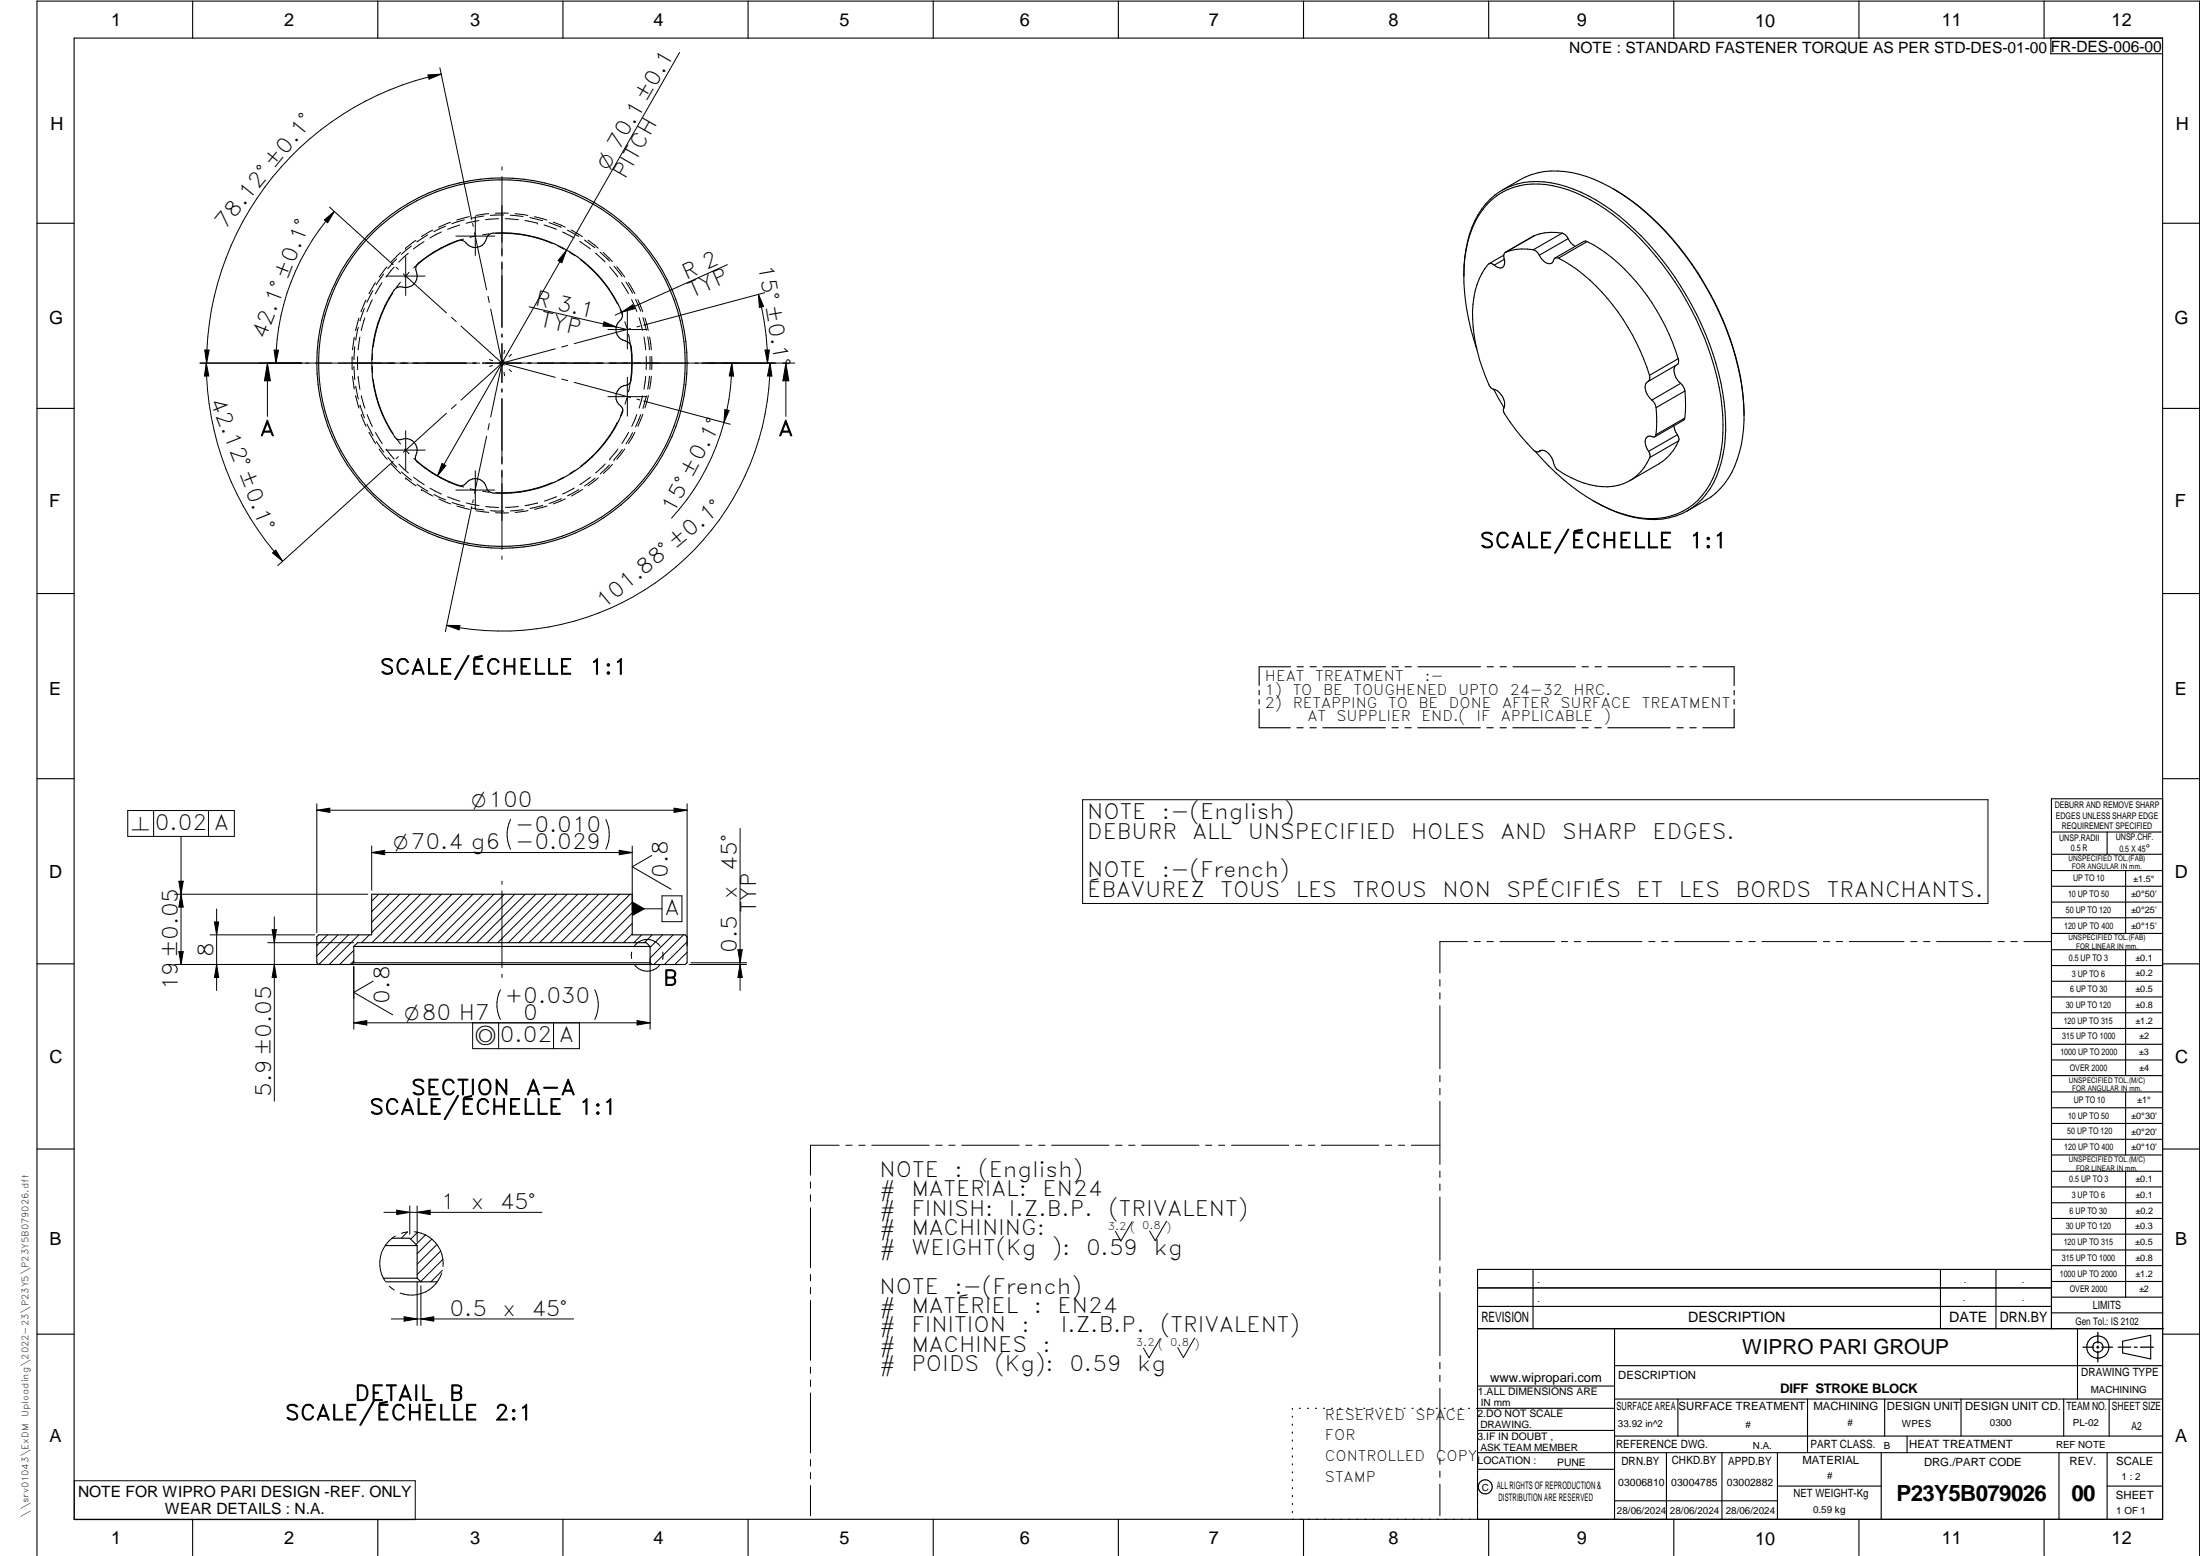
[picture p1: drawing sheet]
<svg xmlns="http://www.w3.org/2000/svg" width="594mm" height="420mm" viewBox="0 0 594 420" stroke-linecap="round" stroke-linejoin="round" font-family="sans-serif">
<g fill="none" stroke="#000" stroke-width=".3">
<path d="M20 10.3h564v400h-564zM52 .3v10M102 .3v10M152 .3v10M202 .3v10M252 .3v10M302 .3v10M352 .3v10M402 .3v10M452 .3v10M502 .3v10M552 .3v10"/>
<path d="M553.8 10.3v4.2h30.2M405.6 51.4a26.7 26.7 0 0 1 11.4-5.1 28.8 28.8 0 0 1 17.5 4.1 71.4 71.4 0 0 1 26.1 26.9 71.4 71.4 0 0 1 10.4 36.1 28.3 28.3 0 0 1-6.4 18.5l-2.6 2.3-6.4 3.8M435.6 51a72.5 72.5 0 0 1 27.1 30.1 69.7 69.7 0 0 1 8.3 30.7M10 60.3h10M113 71a31.9 31.9 0 0 1 11.2-6.1l1.2 .3a3.3 3.3 0 0 0 3.6 1.6 3.3 3.3 0 0 0 2.6-2.9l.9-.8a34.8 34.8 0 0 1 35.6 21.8 2.59 2.59 0 0 1-1.2 2.2 3.3 3.3 0 0 0 2.5 5.1l.9 .9a28.7 28.7 0 0 1 0 10.1 2.19 2.19 0 0 1-1.9 1 3.2 3.2 0 0 0-2.1 2.7 3.2 3.2 0 0 0 1.6 3.1l.3 .9a34.7 34.7 0 0 1-35.7 22.1 2.52 2.52 0 0 1-1.4-2.1 3.2 3.2 0 0 0-5.7 0l-1.2 .3a31.8 31.8 0 0 1-11.9-6.8 2.24 2.24 0 0 1 .3-2.1 3.2 3.2 0 0 0-1.2-3.3 3.2 3.2 0 0 0-3.5-.3l-.9-.3a34.6 34.6 0 0 1-.1-40.5 2.5 2.5 0 0 1 2.4-.3 3.3 3.3 0 0 0 3-4.9v-.6zM395.3 74.3a28.8 28.8 0 0 1 5.9-19.2 18.2 18.2 0 0 1 17.6-5.7 44.2 44.2 0 0 1 22.4 12.4 81.7 81.7 0 0 1 24.4 46.8 37.4 37.4 0 0 1-2.9 21.7 18.6 18.6 0 0 1-7.1 7.7M403.5 71.6a1.17 1.17 0 0 0-1.6-.3 22.2 22.2 0 0 0-4.1 17 44.4 44.4 0 0 0 4.8 16.4l.7 .4M406.1 68.9l-4 2.3M406.2 70l-2.7 1.6M406.6 68.1a1.58 1.58 0 0 0-.3 2.3 1.44 1.44 0 0 1-.5 1.7 1.44 1.44 0 0 1-1.8-.1l-.5-.4M414.1 67.4a2.71 2.71 0 0 1 1.6 1.5M414.1 67.4a14.1 14.1 0 0 0-7.5 .7"/>
<path d="M414.4 63.6l-7.9 4.6M414.4 63.6l-7.8 4.5M415.7 68.9l.7 1.2a1.88 1.88 0 0 0 3 .6 .98 .98 0 0 1 1.4-1M420.8 69.7a50 50 0 0 1 20 20.7l3.1 6.5 1.5 4.4M421.8 62.9a2.71 2.71 0 0 1 1.7 1.5M421.8 62.9l-7.7 4.5M421.8 62.9a14.1 14.1 0 0 0-7.4 .7M423.5 64.4l-7.8 4.5M423.5 64.4a4.3 4.3 0 0 0 1.9 2.1M428.6 65.2a49.3 49.3 0 0 1 20 20.7 55.2 55.2 0 0 1 4.6 11M428.6 65.2l-7.8 4.5M428.6 65.2l-.5-.1-.4 .1-7.8 4.5"/>
<path d="M584 60.3h10M398.8 94.3a56 56 0 0 1-2.8-27.2 20.8 20.8 0 0 1 11-15.9 23.2 23.2 0 0 1 18.4 .8 61.9 61.9 0 0 1 25.2 21.7 76.5 76.5 0 0 1 14.6 38.4 32.3 32.3 0 0 1-4.5 20.2 17.9 17.9 0 0 1-18.3 7.5 35.3 35.3 0 0 1-10-3.4M452.5 98.7a3 3 0 0 0 .4 3.8l.9 1M453.2 96.9a1.34 1.34 0 0 1-.3 1.6l-7.8 4.5M453.2 96.9l-7.8 4.4M10 110.3h10M403.3 105.1a4.4 4.4 0 0 1 2.7 5.8 45.1 45.1 0 0 0 8.5 10.9M403.3 105.1l2.8 5M445.4 101.3a1.46 1.46 0 0 1-.7 2 3.7 3.7 0 0 0 1.4 4.7M446.1 108a3.4 3.4 0 0 1 1.1 2.1M446.9 117.9l-.3 .1a1.49 1.49 0 0 0-1.9 0 1.49 1.49 0 0 0-.4 1.9l.5 1.3a2.42 2.42 0 0 1 .7 2.3M447.2 117.4l-.3 .5"/>
<path d="M447.2 110.1l.2 3.8-.2 3.5M452 114.9l.3 1.3 .7 1.2M453 117.4l-7.8 4.5M453 117.4l.3 .9v.7M453.3 119a13.5 13.5 0 0 1-5.4 6.3l-7.8 4.5M453.3 119l-7.8 4.5M453.8 103.5l.8 1 .4 1.1M453.8 103.5l-7.7 4.5M454.9 112.9l-.2 .6-7.8 4.4M454.9 112.9l-7.7 4.5M455 105.6l.2 3.8-.3 3.5M455 105.6l-7.8 4.5"/>
<path d="M584 110.3h10M414.5 121.8l.8 .2 .4-.1M414.5 121.8a55 55 0 0 0 24.6 17.4 21.1 21.1 0 0 0 16.5-1.2M415.7 121.9a1.9 1.9 0 0 1 2.6 .7l.8 1.2 .4 1.3a4.3 4.3 0 0 0 3 3 20.4 20.4 0 0 0 14.6 2.9 12.6 12.6 0 0 0 8.4-7.5M416.1 121.6l-.4 .3M416.1 121.6l-.6 .4M430.3 135.3l.4 .2M10 160.3h10M584 160.3h10M340 191.4v5.1h8.4M340 186.4v1.2M340 188.9v1.2"/>
<path d="M348.5 180h-8.5v5.1M350.2 196.5h1.7M350.3 180h1.7M353.7 196.5h1.7M353.8 180h1.7M357.2 196.5h16.9M357.2 180h16.9M375.9 196.5h1.7M375.9 180h1.7M379.4 196.5h1.7M379.4 180h1.7M382.9 196.5h16.8"/>
<path d="M382.9 180h16.9M401.5 196.5h1.7M401.6 180h1.7M405 196.5h1.7M405.1 180h1.7M408.5 196.5h16.9M408.6 180h16.8M427.2 196.5h1.7M427.2 180h1.7M430.7 196.5h1.7M430.7 180h1.7M434.2 196.5h16.8"/>
<path d="M434.2 180h16.9M452.8 196.5h1.7M452.9 180h1.7M456.3 196.5h1.7M456.3 180h1.8M459.9 180h8.4v5.1M468.3 186.4v1.3M468.3 189v1.2M468.3 191.5v5h-8.5M10 210.3h10M584 215.7h-30v143.1M584 210.3h10"/>
<path d="M554 224.7h30M554 230.7h30M554 235.1h30M554 239.3h30M569 224.7v6M574 235.1v17M85.5 252.9l.6-.5h14.3v-10.9h70.3v10.9h14.3l.5 .5v7.1l-.5 .4h-98.9l-.6-.4zM95.5 255.6h80M95.5 260h80M95.5 255.6v4.4M95.5 260l-.5 .4M175.5 255.6l-1-1h-77.9l-1.1 1"/>
<path d="M175.5 255.6v4.4M175.5 260l.6 .4M554 243.6h30M554 247.8h30M554 252.1h30M554 256.5h30M574 256.5v33.9M10 260.3h10M554 260.7h30M554 265h30M554 269.2h30M554 273.5h30"/>
<path d="M554 277.7h30M584 260.3h10M554 282h30M554 286.2h30M554 290.4h30M554 294.9h30M554 299.1h30M574 294.9v17M10 310.3h10M554 303.4h30M554 307.6h30M554 311.9h30"/>
<path d="M554 316.3h30M574 316.3v34M584 310.3h10M104 336.3h8.6M105.9 334.3h4.8l1.9 2M112.6 336.3v8.8M554 320.5h30M554 324.8h30M554 329h30M554 333.2h30M554 337.5h30M103.5 345.1h9.1"/>
<path d="M104.1 346.1h14M112.6 345.1l1.1 1M399 358.8h185.2M399 352.8h155M399 347.8h155M414 342.8v16M436 358.8v51.5M524 342.8v16M539 342.8v16M554 341.8h30M554 346h30M554 350.3h30"/>
<path d="M554 354.5h30M554 342.8h-155v67.5M561 358.8v19M10 360.3h10M399 374.3h37M436 377.8h148M453.1 377.8v10M488.1 377.8v14.5M508.9 377.8v10M529.5 377.8v10M557.3 377.8v10M569.5 377.8v10"/>
<path d="M573.2 362.2l7.6-1.6v6.3l-7.6-1.6zM584 368.8h-148M584 360.3h10M349 380.3v.3M349 382.4v.3M349 384.6v.3M349 386.7v.3M349 388.8v.3M349 391v.3M349 393.1v.3M349 395.3v.3M349 397.4v.3"/>
<path d="M349 399.5v.3M350.9 380.3h.2M353.1 380.3h.2M355.2 380.3h.3M357.4 380.3h.3M359.6 380.3h.3M361.7 380.3h.3M363.9 380.3h.3M366.1 380.3h.3M368.3 380.3h.2M370.4 380.3h.3M372.6 380.3h.3"/>
<path d="M374.8 380.3h.3M376.9 380.3h.4M379.1 380.3h.3M381.3 380.3h.3M383.4 380.3h.4M385.6 380.3h.3M387.8 380.3h.3M390 380.3h.3M392.2 380.3h.3M394.3 380.3h.3M396.5 380.3h.3M398.7 380.3h37.3"/>
<path d="M399 396.7h37M399 392.3h185M399 386.2h37M436 387.8h148M450 392.3v18M465 392.3v18M480 392.3v18M508 392.3v18M515 387.8v4.5M556 392.3v18M569 392.3v18M52 410.3v9.7"/>
<path d="M102 410.3v9.7M152 410.3v9.7M202 410.3v9.7M252 410.3v9.7M302 410.3v9.7M349 401.7v.3M349 403.8v.4M349 406v.3M349 408.1v.3M352 410.3v9.7M402 410.3v9.7M436 405.3h44"/>
<path d="M452 410.3v9.7M480 401.3h28M502 410.3v9.7M552 410.3v9.7M569 401.3h15M10 420v-419.7h584v419.7"/>
<circle cx="135.5" cy="98" r="49.5"/>
<circle cx="135.5" cy="98" r="50"/>
<circle cx="566.5" cy="363.7" r="1.39"/>
<circle cx="566.5" cy="363.8" r="3"/>
<circle cx="401.1" cy="401.5" r="1.9"/>
</g>
<g fill="none" stroke="#000" stroke-width=".27">
<path d="M118.8 18.3l8.6 41M183.5 14.2l-65.4 114.3M115.6 20.2l3.5-.2-3.2 1.4zM119.1 20a79.7 79.7 0 0 0-63.3 78M87.6 59.4l2.7-2.3-1.8 3.1zM89 55.9l17.2 15.6M90.3 57.1a61.3 61.3 0 0 0-15.8 40.9M125.4 59.4l-3.4 1M126.7 58.5l-3.3 .9M128.3 58.5v10.5M129.3 59.6l-3.4 .7M130.6 58.3l-3.4 .7"/>
<path d="M132 57.7l-3.5 .5M133.8 57.6h3.5M134.6 59.1l-3.5 .2M135.5 45v.9M135.5 47.7v21.5M136 58l-3.6 .2M136.4 59.1l3.5 .2M137.8 58.1l3.5 .4M139.1 57.7l3.4 .5M141.7 59.6l3.4 .6M143.1 58.8l3.4 .8M144.3 58.5l3.4 .9"/>
<path d="M149.4 60l3.2 1.3M100.7 78.5l-1.6 3.1M101.4 76.3l-1.8 3M103.2 76.3l-1.9 3M103.6 74l-2 2.9M104.3 74.5h10.5M104.5 72.1l-2.1 2.7M106.1 79.1a34.6 34.6 0 0 0-5.3 14.6M106.4 72.1l-2.2 2.7M107 72.2l.6 .5M107.1 69.9l-2.4 2.7M108.1 76.2l-1 1.4"/>
<path d="M108.2 68.2l-2.5 2.5M108.9 74l11.7 10.5M109.5 67h.1M109.6 69.3v10.5M110.2 68.4l-2.5 2.4M110.4 73.6l-1.1 1.2M111.1 66.4l-2.7 2.3M112.3 64.9l-2.7 2.1M114.5 65.2l-2.9 2M115.5 63.4l-2.9 1.9M116.8 62.1l-3 1.8M119.2 62.7l-3.1 1.6"/>
<path d="M120.3 61.1l-3.2 1.5M121.7 60l-3.3 1.3M123.1 63.8h10.5M124.2 60.7l-3.3 1.2M125.2 64.6a35.1 35.1 0 0 0-13.5 7.7M127.6 60.3l.2 .8M128.1 62.9l3.3 15.4M128.6 63.7l-1.7 .4M132 63.2l-1.7 .2M133.8 63a33.6 33.6 0 0 1 15.3 2.7M135.5 70.7v17.7M145.1 60.2h.1"/>
<path d="M146.9 60.7l3.3 1.2M148.2 60.1l3.3 1.3M150.7 66.5l1.6 .8M151.9 62.7l3.1 1.6M152.9 67.6l-1.2 3.4-1-.6zM153.2 62.1l3.1 1.7M153.8 68.2l1.5 .8M154.3 62.1l3 1.8M156.5 65.2l2.9 2M156.7 70.1a35.5 35.5 0 0 1 10 11.9M157.8 64.8l2.8 2.1M158.8 64.9l2.7 2.1"/>
<path d="M160.8 68.4l2.6 2.3M162 68.1l2.6 2.4M162.9 68.2l2.4 2.5M164.6 72.1l2.2 2.7M165.8 71.9l2.2 2.7M166.6 72l2.1 2.8M167.9 76.3l1.8 3M169 76.2l1.8 3M169.7 76.3l1.7 3M196.4 71.5l-30.3 13.6M204.8 79.5l1.4 3.2-1.1 .3zM204.8 79.5a72.1 72.1 0 0 1 2.5 18.5"/>
<path d="M206.5 79l-32.7 8.8M54 98h75.6M55.3 94.5h1.2l-.7 3.5zM55.7 98l.7 3.5-1.2 .1zM55.7 98a79.8 79.8 0 0 0 20.6 53.6M72.2 98l.8 4.8h-1.6zM72.2 98v14.4M74 94.5l1.2 .1-.7 3.4zM95.1 96.3v3.5M95.6 99l.2 3.5M95.7 91.1l-.5 3.4M95.8 93.6l-.2 3.6"/>
<path d="M96.6 96.3v3.5M96.8 88.4l-.8 3.4M96.9 85.9l-.9 3.4M97.2 91l-.5 3.5M98.4 83.3l-1.2 3.3M98.5 85.9l-.9 3.3M98.8 81l-1.3 3.2M100.5 80.9l-1.4 3.3M100.5 98.9l.1 1.8M100.6 95.5l-.1 1.7M121.9 85.7l1.3 1.1M124.5 88.1l11.7 10.5"/>
<path d="M131.8 80l.3 1.7M132.2 97.1l.8 .3M132.5 83.4l3.2 15.4M133 98.7l-.8 .2M134.7 97.8l15.2 4.1M135.5 90.2v.8M135.5 92.8v10.5M135.7 97.2l-3.2 15.4M136.2 97.5l-11.7 10.5M136.3 94.6l-.2 .9M137.5 99.8l.6 .6M138.1 95.7l-.6 .6"/>
<path d="M142.9 82.8l26.5 6.2M149.9 94.2l-15.2 4.1M153.3 93.3l-1.6 .4M163.1 86.9l3.3 1.4-3.6-.2zM164.2 89h10.5M167.5 83.6l.6 1.6M167.9 84.3l3-2 .5 1.1zM168.7 86.9l.6 1.6M169.4 83.7v10.5M169.7 90.3a34.4 34.4 0 0 1 0 15.5M170.3 88.7l-15.2 4.1M170.6 80.9l1.4 3.2"/>
<path d="M171.6 80.8l1.4 3.2M172.2 80.9l1.4 3.3M172.6 85.8l.9 3.4M172.8 88.1l-.8 .2M173.6 85.8l.9 3.4M173.9 91l.5 3.4M174.2 85.9l.8 3.3M174.5 96.3v3.5M174.9 90.9l.5 3.5M175.4 91l.5 3.4M175.5 96.3v3.5M176 96.3v3.5"/>
<path d="M197.6 98l.5 3.6-1.2-.1zM197.6 98a61.9 61.9 0 0 1-16.3 41.9M206.6 94.5h1.2l-.5 3.5zM207.9 98a72.4 72.4 0 0 1-87.3 70.9M207.9 98l.5 3.6-1.1-.1zM209.7 98h-79.4M209.8 98h4.8M212.2 98l.8 4.8h-1.6zM212.2 98v14.4M95.2 101.6l.5 3.5M96 106.8l.9 3.4M96 104.3l.8 3.4"/>
<path d="M96.7 101.6l.5 3.5M97.2 109.5l1.2 3.3M97.2 109.5h.1M97.5 111.9l1.3 3.2M97.6 106.9l.9 3.3M99.1 114.5l1.6 3.1M99.1 112l1.4 3.2M99.6 116.8l1.8 3M100.8 102.4a34.4 34.4 0 0 0 5.3 14.7M101.4 116.8l1.8 3M101.6 119.2l2 2.9M107.1 118.5l1.1 1.4"/>
<path d="M109.6 116.3v10.5M120.6 111.6l-11.7 10.5M123.2 109.2l-1.3 1.2M131.4 117.8l-3.3 15.4M132.1 114.4l-.3 1.6M135.5 105v.9M135.5 107.7v17.6M136.1 100.6l.2 .9M151.7 102.4l1.6 .4M155.1 103.3l15.2 4M164.2 107.1h10.5M166.7 114a34.6 34.6 0 0 1-9.9 11.9"/>
<path d="M168.1 110.8l-.6 1.6M169.3 107.5l-.5 1.6M169.4 101.9v10.5M169.7 116.8l-1.8 3M170.8 116.8l-1.8 3.1M171.4 116.7l-1.7 3.1M172 111.9l-1.4 3.2M172 107.8l.8 .2M173 112l-1.3 3.2M173.5 106.8l-.9 3.4M173.6 111.9l-1.4 3.2M173.8 108.3l23.4 6.3"/>
<path d="M174.4 101.6l-.5 3.5M174.5 106.8l-.9 3.5M175.1 106.8l-.9 3.4M175.4 101.6l-.5 3.5M175.9 101.6l-.5 3.4M195.7 110.6l1.2 .2-1.4 3.3zM102.4 121.3l2.2 2.7M104.3 121.3l2.2 2.7M104.3 121.5h10.5M104.8 123.5l2.3 2.7M105.7 125.4l2.5 2.5M106.2 124.6l-31.2 28.1"/>
<path d="M107.6 123.3l-.6 .6M107.7 125.3l2.6 2.4M108.4 127.4l2.7 2.3M109.3 121.2l1.2 1.3M109.6 129.1h.1M109.6 129.1l2.7 2.1M111.7 128.9l2.8 2M111.8 123.7a34.3 34.3 0 0 0 13.4 7.8M112.6 130.8l3 1.9M113.8 132.2h.1M113.8 132.2l3.1 1.7M116.1 131.8l3.1 1.6"/>
<path d="M117.2 133.5l3.1 1.5M118.5 134.7l3.2 1.4M119.4 125.1l1 .6-2.3 2.8zM120.9 134.2l3.3 1.1M122 135.7l3.4 1M123.1 132.3h10.5M123.4 136.7l3.4 .8M125.9 135.8l3.5 .7M127 132l1.6 .4M127.2 137.1l3.5 .6M127.4 136.8l-7.1 33.8M127.8 135l-.2 .8"/>
<path d="M128.3 127.1v10.5M128.6 137.9l3.4 .4M130.4 132.7l1.7 .2M131.1 136.8l3.6 .2M132.5 137.9l3.5 .1M133.8 138.5h3.5M135.5 126.9v21.5M140 136.8l-3.5 .2M141.3 137.6l-3.5 .4M142.6 137.9l-3.5 .5M145.2 135.8l-3.4 .7M146.6 136.5l-3.5 .8"/>
<path d="M147.7 136.7l-3.4 .8M149.1 130.3a33.9 33.9 0 0 1-15.2 2.7M150.3 134.2l-3.3 1.1M151.6 134.7l-3.3 1.2M152.3 128.8l-1.5 .8M152.6 134.7l-3.2 1.4M155.1 131.8l-3.2 1.6M155.3 127l-1.5 .9M156.3 132.2l-3.1 1.7M157.3 132.2l-3 1.7M159.5 128.8l-2.9 2.1M160.7 129.1l-2.8 2.1"/>
<path d="M161.6 129l-2.8 2.2M163.4 125.3l-2.5 2.4M164.6 125.5l-2.5 2.5M164.7 124h.1M165.4 125.4l-2.5 2.4M165.8 124.2h.1M166.9 121.2l-2.2 2.8M168 121.4l-2.2 2.8M168.7 121.2l-2.1 2.8M73.6 149.3l.9-.8 1.8 3.1zM135.5 150.2v.8M120.6 168.9h3.6l-.2 1.2z"/>
<path d="M34.5 218.9h28.8v6.9h-28.8zM41.5 218.9v6.9M56.3 218.9v6.9M85.5 218.8l3.6-.6v1.2zM85.5 217v34.9M85.5 218.8h100M182 218.2l3.5 .6-3.5 .6zM185.5 217v38.4M292.3 215.9h244.5v28.1h-244.5zM48.3 238h1.2l-.6 3.5zM48.9 225.8v34.6M100.4 228.4v12"/>
<path d="M100.4 230.2l3.5-.6v1.2zM100.4 230.2h70.3M135.5 238v.8M137.9 221.3a9 9 0 0 0 0 8M163.6 221.3a9.4 9.4 0 0 1 0 8M167.2 229.6l3.5 .6-3.5 .6zM170.7 228.4v17.5M176 231l-5.3 3.1 10.5 6M199.8 223.7v43.8M47.2 241.5h52.1M48.3 257h1.2l-.6 3.4zM48.9 241.5l.6 3.4h-1.2z"/>
<path d="M56.7 252.4h28.3M57.9 249h1.1l-.5 3.4zM58.5 245.4v22.1M72.3 254.6h23.2M73.5 251h1.1l-.5 3.6zM74.1 247.6v49.7M88.4 252.4l-2.9 2.9M91.3 252.4l-5.8 5.7M94.1 252.4l-8 8M95.5 256.6l-3.8 3.8M95.5 259.5l-.9 .9M96.9 252.4l-8 8"/>
<path d="M99.7 252.4l-2 2.2M102.3 241.5l-1.9 1.8M105.1 241.5l-4.7 4.7M107.9 241.5l-7.5 7.5M110.7 241.5l-10.3 10.3M113.6 241.5l-13.1 13.1M116.4 241.5l-13.1 13.1M119.2 241.5l-13.1 13.1M122 241.5l-13 13.1M124.9 241.5l-13.1 13.1M127.7 241.5l-13.1 13.1M130.5 241.5l-13.1 13.1"/>
<path d="M133.3 241.5l-13 13.1M135.5 240.6v20.7M136.2 241.5l-13.1 13.1M139 241.5l-13.1 13.1M141.9 241.5l-13.2 13.1M144.7 241.5l-13.1 13.1M147.5 241.5l-13.1 13.1M150.3 241.5l-13.1 13.1M153.2 241.5l-13.1 13.1M156 241.5l-13.1 13.1M158.8 241.5l-13.1 13.1M161.7 241.5l-13.2 13.1"/>
<path d="M164.5 241.5l-13.1 13.1M167.3 241.5l-13.1 13.1M170.1 241.5l-13 13.1M170.6 257.1h.1M170.6 257.1v1.7M170.7 245.4h8.1M170.7 243.7l-10.9 10.9M170.7 246.5l-8 8.1M170.7 249.3l-5.2 5.3M170.7 252.2l-2.3 2.4M171.3 255.5a4.3 4.3 0 0 1 7 0M173.3 252.4l-2.1 2.2"/>
<path d="M175.5 258.8v19.1M176.1 252.4l-2.1 2.2M178.8 241.9h5.3v7h-5.3zM178.9 252.4l-3.4 3.4M179 258.8h.1M179 257.1v1.7M181.8 252.4l-6.3 6.3M184.6 252.4l-8 8M185.5 254.3l-6.1 6.1M185.5 257.1l-3.3 3.3M186.6 260h15M199.3 256.5h1.1l-.6 3.5z"/>
<path d="M396.2 254.3h-7.4v8.5M398.1 254.3h1.6M401.5 254.3h1.8M405 254.3h14.8M421.6 254.3h1.7M425.1 254.3h1.7M428.6 254.3h14.8M445.2 254.3h1.7M448.7 254.3h1.7M452.2 254.3h14.8M468.8 254.3h1.7M472.3 254.3h1.7"/>
<path d="M475.8 254.3h14.8M492.4 254.3h1.7M495.8 254.3h1.8M499.4 254.3h14.7M516 254.3h1.6M519.4 254.3h1.8M522.9 254.3h14.8M539.5 254.3h1.7M543 254.3h1.7M546.5 254.3h7.4M47.2 260.4h46.8M58.5 260.4l.5 3.5h-1.1z"/>
<path d="M74.1 260.4l.5 3.5h-1.1zM95.5 276.2l3.6-.6v1.2zM95.5 261v16.9M95.5 276.2h80M100.8 264.9l-5.3 3.1 10.5 6M127.6 276.2v7h28.9v-7M134.7 276.2v7M135.1 267.3a9 9 0 0 0 0 8M135.5 263.1v.8M149.5 276.2v7M160.6 267.3a9 9 0 0 1 0 8M171.3 260.4a4.2 4.2 0 0 0 7 0"/>
<path d="M172 275.6l3.5 .6-3.5 .6zM186.1 260.4h15.5M199.8 260.4l.6 3.5h-1.1zM388.8 264.5v1.8M388.8 268.1v1.6M388.8 271.6v17M388.8 290.4v1.7M388.8 293.9v1.7M388.8 297.4v17M218.9 319.2v1.6M226.6 309.2h-7.7v8.1M228.4 309.2h1.7"/>
<path d="M231.9 309.2h1.7M235.4 309.2h15.5M252.7 309.2h1.7M256.2 309.2h1.7M259.7 309.2h15.5M277 309.2h1.7M280.5 309.2h1.7M284 309.2h15.5M301.2 309.2h1.8M304.8 309.2h1.7M308.3 309.2h15.5M325.5 309.2h1.7"/>
<path d="M329.1 309.2h1.6M332.6 309.2h15.4M349.8 309.2h1.7M353.3 309.2h1.7M356.8 309.2h15.5M374.1 309.2h1.7M377.6 309.2h1.7M381.1 309.2h7.7M388.8 316.2v1.7M388.8 319.7v1.7M103.7 327.4h42.6M106.8 333.8a8.6 8.6 0 0 0-2.8 12.1"/>
<path d="M107.1 326.8l3.6 .6-3.6 .6zM108.4 333l1.6-.3-1.6 1.6M110.7 325.6v7.7M111.8 332.6l1.9 .4 1.2 .5M112.6 327.4l3.6-.6v1.2zM112.6 325.6v9.7M112.8 332.7l-1.9 1.9M114.9 333.5l-2.6 2.5M114.9 333.5a8.6 8.6 0 0 1 4.7 8.5M116.6 334.6l-4 3.9M118 336l-5.4 5.4M119 337.8l-6.4 6.4"/>
<path d="M218.9 322.6v1.8M218.9 326.1v16.2M305.7 329.9l-3 5.2-1.5-2.6M315 329.8l-3.1 5.2-1.5-2.6M388.8 323.2v17.1M105.1 347.3l1.4 1.1M105.7 356.2h49.2M109.1 355.6l3.5 .6-3.5 .5zM112.6 346.2v11.7M113.7 356.2l3.4-.6v1.1zM113.7 347.2v10.7M119.3 343.7a8.5 8.5 0 0 1-11.2 5.5"/>
<path d="M119.5 343l-3.1 3.1M119.6 340.1l-6 6M218.9 344.1v1.8M218.9 347.6v1.7M218.9 351.2v16.1M388.8 342.1v1.6M388.8 345.6v1.7M388.8 349v17.1M218.9 369.1v1.7M218.9 372.6v1.8M218.9 376.1v16.2M313.3 361.4l-3 5.2-1.5-2.6"/>
<path d="M322.6 361.3l-3 5.3-1.6-2.7M388.8 367.9v1.7M388.8 371.4v1.7M388.8 374.9v17M20.1 399.8h92v10.5h-92zM218.9 394.1v1.8M218.9 397.6v1.7M388.8 393.7v1.7M388.8 397.2v1.7M218.9 401.2v8.1M388.8 400.7v8.6"/>
</g>
<path d="M566.5 359.7v3M562.5 363.8h2.9M566.1 363.8h.7M566.5 363.4v.7M566.5 364.9v2.8M567.6 363.8h2.9M572 363.8h3.4M576.3 363.8h.8M578 363.8h3.5" fill="none" stroke="#000" stroke-width=".34"/>
<g fill="#000">
<path d="M115.6 20.2l3.5-.2-3.2 1.4zM87.6 59.4l2.7-2.3-1.8 3.1zM152.9 67.6l-1.2 3.4-1-.6zM55.3 94.5h1.2l-.7 3.5zM74 94.5l1.2 .1-.7 3.4zM163.1 86.9l3.3 1.4-3.6-.2zM167.9 84.3l3-2 .5 1.1zM204.8 79.5l1.4 3.2-1.1 .3zM206.6 94.5h1.2l-.5 3.5zM55.7 98l.7 3.5-1.2 .1zM72.2 98l.8 4.8h-1.6zM195.7 110.6l1.2 .2-1.4 3.3z"/>
<path d="M197.6 98l.5 3.6-1.2-.1zM207.9 98l.5 3.6-1.1-.1zM212.2 98l.8 4.8h-1.6zM119.4 125.1l1 .6-2.3 2.8zM73.6 149.3l.9-.8 1.8 3.1zM120.6 168.9h3.6l-.2 1.2zM85.5 218.8l3.6-.6v1.2zM182 218.2l3.5 .6-3.5 .6zM48.3 238h1.2l-.6 3.5zM100.4 230.2l3.5-.6v1.2zM167.2 229.6l3.5 .6-3.5 .6zM48.9 241.5l.6 3.4h-1.2z"/>
<path d="M48.3 257h1.2l-.6 3.4zM57.9 249h1.1l-.5 3.4zM73.5 251h1.1l-.5 3.6zM170.7 243.4l3.5 2-3.5 2zM199.3 256.5h1.1l-.6 3.5zM58.5 260.4l.5 3.5h-1.1zM74.1 260.4l.5 3.5h-1.1zM95.5 276.2l3.6-.6v1.2zM172 275.6l3.5 .6-3.5 .6zM199.8 260.4l.6 3.5h-1.1zM107.1 326.8l3.6 .6-3.6 .6zM112.6 327.4l3.6-.6v1.2z"/>
<path d="M109.1 355.6l3.5 .6-3.5 .5zM113.7 356.2l3.4-.6v1.1z"/>
</g>
<g font-size="6">
<text x="512.1" y="405.2">P23Y5B079026</text>
<text x="559.4" y="405.2">00</text>
</g>
<g font-size="5.7">
<text x="168.8" y="48.7" transform="rotate(-60 168.8 48.7)">PITCH</text>
<text x="60.8" y="62.1" transform="rotate(-51 60.8 62.1)">78.12°±0.1°</text>
<text x="204.7" y="71.8" transform="rotate(80 204.7 71.8)">15°±0.1°</text>
<text x="185.3" y="75.5" transform="rotate(-24 185.3 75.5)">R 2</text>
<text x="144.3" y="82.3" transform="rotate(13 144.3 82.3)">R 3.1</text>
<text x="186.9" y="80.5" transform="rotate(-24 186.9 80.5)">TYP</text>
<text x="145.5" y="88" transform="rotate(13 145.5 88)">TYP</text>
<text x="71.6" y="91.9" transform="rotate(-69 71.6 91.9)">42.1°±0.1°</text>
<text x="56.7" y="108.3" transform="rotate(68 56.7 108.3)">42.12°±0.1°</text>
<text x="70.2" y="117.7">A</text>
<text x="210.2" y="117.7">A</text>
<text x="181.9" y="138.8" transform="rotate(-62 181.9 138.8)">15°±0.1°</text>
<text x="399.6" y="148">SCALE/ÉCHELLE</text>
<text x="456.1" y="148">1:1</text>
<text x="163.2" y="164.5" transform="rotate(-40 163.2 164.5)">101.88°±0.1°</text>
<text x="102.6" y="182.1">SCALE/ÉCHELLE</text>
<text x="159.1" y="182.1">1:1</text>
<text x="293.6" y="221.2">NOTE</text>
<text x="313.8" y="221.2">:-(English)</text>
<text x="41.8" y="224.1">0.02 A</text>
<text x="139.1" y="224.8">-0.010</text>
<text x="293.6" y="226.4">DEBURR</text>
<text x="322" y="226.4">ALL</text>
<text x="336.9" y="226.4">UNSPECIFIED</text>
<text x="381" y="226.4">HOLES</text>
<text x="405.2" y="226.4">AND</text>
<text x="421.9" y="226.4">SHARP</text>
<text x="446.3" y="226.4">EDGES.</text>
<text x="139.1" y="229.3">-0.029</text>
<text x="180.3" y="237.1" transform="rotate(-90 180.3 237.1)">0.8</text>
<text x="199" y="235.1" transform="rotate(-90 199 235.1)">45°</text>
<text x="293.6" y="236.9">NOTE</text>
<text x="313.8" y="236.9">:-(French)</text>
<text x="199" y="242.9" transform="rotate(-90 199 242.9)">x</text>
<text x="293.6" y="242.2">ÉBAVUREZ</text>
<text x="329.6" y="242.2">TOUS</text>
<text x="349.9" y="242.2">LES</text>
<text x="365.2" y="242.2">TROUS</text>
<text x="389.5" y="242.2">NON</text>
<text x="406.8" y="242.2">SPÉCIFIÉS</text>
<text x="441.9" y="242.2">ET</text>
<text x="453.3" y="242.2">LES</text>
<text x="468.7" y="242.2">BORDS</text>
<text x="493.3" y="242.2">TRANCHANTS.</text>
<text x="179.5" y="247.1">A</text>
<text x="204.2" y="246.6" transform="rotate(-90 204.2 246.6)">TYP</text>
<text x="199" y="257.2" transform="rotate(-90 199 257.2)">0.5</text>
<text x="57.6" y="258.4" transform="rotate(-90 57.6 258.4)">8</text>
<text x="48" y="267.4" transform="rotate(-90 48 267.4)">19±0.05</text>
<text x="179" y="266.1">B</text>
<text x="105.2" y="271" transform="rotate(-90 105.2 271)">0.8</text>
<text x="136.3" y="270.8">+0.030</text>
<text x="141.3" y="275.3">0</text>
<text x="135" y="281.4">0.02 A</text>
<text x="73.2" y="296.1" transform="rotate(-90 73.2 296.1)">5.9±0.05</text>
<text x="111" y="295.7">SECTION</text>
<text x="142" y="295.7">A-A</text>
<text x="99.7" y="300.9">SCALE/ÉCHELLE</text>
<text x="156.3" y="300.9">1:1</text>
<text x="237.5" y="317.8">NOTE</text>
<text x="257.7" y="317.8">:</text>
<text x="264.1" y="317.8">(English)</text>
<text x="237.5" y="323">#</text>
<text x="246.1" y="323">MATERIAL:</text>
<text x="281.5" y="323">EN24</text>
<text x="119" y="326.5">1</text>
<text x="127.2" y="326.5">x</text>
<text x="134.9" y="326.5">45°</text>
<text x="237.5" y="328.3">#</text>
<text x="246.1" y="328.3">FINISH:</text>
<text x="272.4" y="328.3">I.Z.B.P.</text>
<text x="299.3" y="328.3">(TRIVALENT)</text>
<text x="237.5" y="333.5">#</text>
<text x="246.1" y="333.5">MACHINING:</text>
<text x="237.5" y="338.8">#</text>
<text x="246.1" y="338.8">WEIGHT(Kg</text>
<text x="284" y="338.8">):</text>
<text x="293.3" y="338.8">0.59</text>
<text x="311.6" y="338.8">kg</text>
<text x="237.5" y="349.3">NOTE</text>
<text x="257.7" y="349.3">:-(French)</text>
<text x="121.4" y="355.3">0.5</text>
<text x="135.7" y="355.3">x</text>
<text x="143.5" y="355.3">45°</text>
<text x="237.5" y="354.5">#</text>
<text x="237.5" y="359.8">#</text>
<text x="246.1" y="359.8">FINITION</text>
<text x="246.1" y="354.5">MATÉRIEL</text>
<text x="275.8" y="359.8">:</text>
<text x="279.2" y="354.5">:</text>
<text x="285.6" y="354.5">EN24</text>
<text x="286.4" y="359.8">I.Z.B.P.</text>
<text x="313.3" y="359.8">(TRIVALENT)</text>
<text x="237.5" y="365">#</text>
<text x="246.1" y="365">MACHINES</text>
<text x="281.5" y="365">:</text>
<text x="237.5" y="370.3">#</text>
<text x="246.1" y="370.3">POIDS</text>
<text x="268.5" y="370.3">(Kg):</text>
<text x="288.8" y="370.3">0.59</text>
<text x="307.1" y="370.3">kg</text>
<text x="77" y="383.5">SCALE/ÉCHELLE</text>
<text x="95.7" y="378.2">DETAIL</text>
<text x="121.2" y="378.2">B</text>
<text x="133.5" y="383.5">2:1</text>
</g>
<text font-size="5.6" x="470.5" y="365.5">WIPRO PARI GROUP</text>
<g font-size="5.4">
<text x="164.2" y="46.1" transform="rotate(-60 164.2 46.1)">O 70.1±0.1</text>
<text x="127.3" y="217.9">O100</text>
<text x="35.6" y="224.1">n</text>
<text x="106.3" y="229.3">O70.4 g6</text>
<text x="109.3" y="275.3">O80 H7</text>
<text x="128.3" y="281.4">a</text>
</g>
<g font-size="4.9">
<text x="30" y="6.9">1</text>
<text x="76.7" y="6.9">2</text>
<text x="127" y="6.9">3</text>
<text x="176.5" y="6.9">4</text>
<text x="226.7" y="6.9">5</text>
<text x="275.4" y="6.9">6</text>
<text x="326.4" y="6.9">7</text>
<text x="375" y="6.9">8</text>
<text x="425.8" y="6.9">9</text>
<text x="473.9" y="7.3">10</text>
<text x="524.3" y="6.9">11</text>
<text x="570.2" y="6.9">12</text>
<text x="13.6" y="35.1">H</text>
<text x="587.6" y="35.1">H</text>
<text x="13.2" y="87.5">G</text>
<text x="587.2" y="87.5">G</text>
<text x="13.2" y="137">F</text>
<text x="587.2" y="137">F</text>
<text x="13.2" y="187.6">E</text>
<text x="587.2" y="187.6">E</text>
<text x="13.2" y="237">D</text>
<text x="587.2" y="237">D</text>
<text x="13.4" y="287.1">C</text>
<text x="587.4" y="287.1">C</text>
<text x="13.4" y="336.2">B</text>
<text x="587.4" y="336.2">B</text>
<text x="13.4" y="389.3">A</text>
<text x="587.4" y="389.3">A</text>
<text x="30" y="416.9">1</text>
<text x="76.7" y="416.9">2</text>
<text x="127" y="416.9">3</text>
<text x="176.5" y="416.9">4</text>
<text x="226.7" y="416.9">5</text>
<text x="275.4" y="416.9">6</text>
<text x="326.4" y="416.9">7</text>
<text x="375" y="416.9">8</text>
<text x="425.8" y="416.9">9</text>
<text x="473.9" y="417.3">10</text>
<text x="524.3" y="416.9">11</text>
<text x="570.2" y="416.9">12</text>
</g>
<g font-size="4.2">
<text x="423.7" y="14.3">NOTE : STANDARD FASTENER TORQUE AS PER STD-DES-01-00</text>
<text x="553.8" y="14">FR-DES-006-00</text>
<text x="21.1" y="404.3">NOTE FOR WIPRO PARI DESIGN -REF. ONLY</text>
<text x="44.5" y="408.8">WEAR DETAILS : N.A.</text>
</g>
<g font-size="3.9">
<text x="341.6" y="184">HEAT</text>
<text x="355.1" y="184">TREATMENT</text>
<text x="384.7" y="184">:-</text>
<text x="341.6" y="187.6">1)</text>
<text x="341.6" y="191.2">2)</text>
<text x="349.1" y="187.6">TO</text>
<text x="349.1" y="191.2">RETAPPING</text>
<text x="357.3" y="187.6">BE</text>
<text x="365.5" y="187.6">TOUGHENED</text>
<text x="374.9" y="191.2">TO</text>
<text x="383.1" y="191.2">BE</text>
<text x="391.3" y="191.2">DONE</text>
<text x="393.8" y="187.6">UPTO</text>
<text x="405.7" y="191.2">AFTER</text>
<text x="407.7" y="187.6">24-32</text>
<text x="421.4" y="191.2">SURFACE</text>
<text x="424.9" y="187.6">HRC.</text>
<text x="443.3" y="191.2">TREATMENT</text>
<text x="353" y="194.8">AT</text>
<text x="360.9" y="194.8">SUPPLIER</text>
<text x="383.8" y="194.8">END.(</text>
<text x="398.7" y="194.8">IF</text>
<text x="405.3" y="194.8">APPLICABLE</text>
<text x="433.1" y="194.8">)</text>
<text x="400" y="357.1">REVISION</text>
<text x="455.9" y="357.1">DESCRIPTION</text>
<text x="526.4" y="357.1">DATE</text>
<text x="540" y="357.1">DRN.BY</text>
<text x="357.8" y="383.3">RESERVED</text>
<text x="382.3" y="383.3">SPACE</text>
<text x="357.8" y="388.9">FOR</text>
<text x="357.8" y="394.5">CONTROLLED</text>
<text x="387.8" y="394.5">COPY</text>
<text x="357.8" y="400">STAMP</text>
</g>
<text font-size="3.6" x="480.7" y="376.1">DIFF STROKE BLOCK</text>
<text font-size="3.5" x="402.4" y="373.3">www.wipropari.com</text>
<g font-size="3.1">
<text x="565.1" y="353.5">LIMITS</text>
<text x="562" y="371.7">DRAWING TYPE</text>
<text x="437" y="372.3">DESCRIPTION</text>
<text x="436.5" y="380.8">SURFACE AREA</text>
<text x="453.3" y="380.8">SURFACE TREATMENT</text>
<text x="489.7" y="380.8">MACHINING</text>
<text x="509.5" y="380.8">DESIGN UNIT</text>
<text x="530.6" y="380.8">DESIGN UNIT CD.</text>
<text x="558" y="380.6">TEAM NO.</text>
<text x="570.3" y="380.7">SHEET SIZE</text>
<text x="575.6" y="386.1">A2</text>
<text x="436.4" y="391.1">REFERENCE DWG.</text>
<text x="437.8" y="395.5">DRN.BY</text>
<text x="451.4" y="395.4">CHKD.BY</text>
<text x="466.6" y="395.5">APPD.BY</text>
<text x="486.7" y="395.4">MATERIAL</text>
<text x="488.9" y="390.9">PART CLASS.</text>
<text x="515.6" y="390.9">HEAT TREATMENT</text>
<text x="519.6" y="395.9">DRG./PART CODE</text>
<text x="558.9" y="395.5">REV.</text>
<text x="571.4" y="395.6">SCALE</text>
<text x="484.3" y="404.2">NET WEIGHT-Kg</text>
<text x="571.4" y="404.7">SHEET</text>
</g>
<text font-size="3" x="579.5" y="230.1">°</text>
<g font-size="2.8">
<text x="299.1" y="332.1">3.2 ( 0.8 )</text>
<text x="560.4" y="357.7">Gen Tol.: IS 2102</text>
<text x="306.7" y="363.6">3.2 ( 0.8 )</text>
<text x="399.1" y="376.6">1.ALL DIMENSIONS ARE</text>
<text x="399" y="382.7">2.DO NOT SCALE</text>
<text x="399" y="388.7">3.IF IN DOUBT ,</text>
<text x="399" y="395.4">LOCATION :</text>
<text x="420.5" y="396">PUNE</text>
<text x="404.2" y="402">ALL RIGHTS OF REPRODUCTION &amp;</text>
<text x="437" y="401.2">03006810</text>
<text x="451.3" y="401.2">03004785</text>
<text x="466.3" y="401.2">03002882</text>
<text x="404.7" y="405.4">DISTRIBUTION ARE RESERVED</text>
</g>
<g font-size="2.7">
<text x="564.6" y="376.2">MACHINING</text>
<text x="399.9" y="379.7">IN mm</text>
<text x="399.7" y="385.7">DRAWING.</text>
<text x="436.9" y="385.4">33.92 in^2</text>
<text x="471.4" y="385.5">#</text>
<text x="498.9" y="385">#</text>
<text x="513.6" y="385.3">WPES</text>
<text x="537.3" y="385.1">0300</text>
<text x="559.7" y="385.1">PL-02</text>
<text x="399.7" y="391.8">ASK TEAM MEMBER</text>
<text x="473.4" y="391.2">N.A.</text>
<text x="508.7" y="391.2">B</text>
<text x="555.2" y="391.1">REF NOTE</text>
<text x="493.4" y="399.5">#</text>
<text x="572.8" y="399.7">1 : 2</text>
<text x="400.1" y="402.5">C</text>
<text x="436.6" y="408.7">28/06/2024</text>
<text x="450.9" y="408.8">28/06/2024</text>
<text x="466" y="408.9">28/06/2024</text>
<text x="489.6" y="408.5">0.59 kg</text>
<text x="571.4" y="408.7">1 OF 1</text>
</g>
<g font-size="2.5">
<text x="554.9" y="218.3">DEBURR AND REMOVE SHARP</text>
<text x="555.2" y="221">EDGES UNLESS SHARP EDGE</text>
<text x="556.1" y="227.1">UNSP.RADII</text>
<text x="556.8" y="223.8">REQUIREMENT SPECIFIED</text>
<text x="571.4" y="226.9">UNSP.CHF.</text>
<text x="559.2" y="229.9">0.5 R</text>
<text x="572.3" y="230.1">0.5 X 45</text>
<text x="559.8" y="238">UP TO 10</text>
<text x="576.1" y="238.1">±1.5°</text>
<text x="558.5" y="242.2">10 UP TO 50</text>
<text x="575.5" y="242.3">±0°50'</text>
<text x="557.4" y="250.7">120 UP TO 400</text>
<text x="557.9" y="246.5">50 UP TO 120</text>
<text x="575.5" y="250.7">±0°15'</text>
<text x="575.5" y="246.5">±0°25'</text>
<text x="558.7" y="259.4">0.5 UP TO 3</text>
<text x="559.5" y="263.7">3 UP TO 6</text>
<text x="576.6" y="263.6">±0.2</text>
<text x="576.6" y="259.4">±0.1</text>
<text x="559" y="267.9">6 UP TO 30</text>
<text x="576.6" y="267.9">±0.5</text>
<text x="557.8" y="272.2">30 UP TO 120</text>
<text x="576.6" y="272.2">±0.8</text>
<text x="556.9" y="280.7">315 UP TO 1000</text>
<text x="557.3" y="276.4">120 UP TO 315</text>
<text x="576.6" y="276.4">±1.2</text>
<text x="577.7" y="280.7">±2</text>
<text x="556.4" y="284.9">1000 UP TO 2000</text>
<text x="577.6" y="284.9">±3</text>
<text x="558.9" y="289.2">OVER 2000</text>
<text x="577.7" y="289.3">±4</text>
<text x="560" y="297.9">UP TO 10</text>
<text x="577.1" y="297.9">±1°</text>
<text x="558.5" y="302.1">10 UP TO 50</text>
<text x="575.5" y="302.1">±0°30'</text>
<text x="557.4" y="310.6">120 UP TO 400</text>
<text x="558.2" y="306.3">50 UP TO 120</text>
<text x="575.5" y="310.6">±0°10'</text>
<text x="575.5" y="306.4">±0°20'</text>
<text x="558.8" y="319.2">0.5 UP TO 3</text>
<text x="559.4" y="323.4">3 UP TO 6</text>
<text x="576.6" y="319.2">±0.1</text>
<text x="576.6" y="323.5">±0.1</text>
<text x="558.9" y="327.7">6 UP TO 30</text>
<text x="576.7" y="327.7">±0.2</text>
<text x="557.8" y="332">30 UP TO 120</text>
<text x="576.6" y="332">±0.3</text>
<text x="556.8" y="340.5">315 UP TO 1000</text>
<text x="557.3" y="336.3">120 UP TO 315</text>
<text x="576.6" y="336.3">±0.5</text>
<text x="576.6" y="340.5">±0.8</text>
<text x="415.2" y="346.4">.</text>
<text x="530.3" y="346.5">.</text>
<text x="545.9" y="346.4">.</text>
<text x="556.2" y="344.7">1000 UP TO 2000</text>
<text x="576.6" y="344.7">±1.2</text>
<text x="415.2" y="351.5">.</text>
<text x="530" y="351.3">.</text>
<text x="545.9" y="351.4">.</text>
<text x="558.9" y="349">OVER 2000</text>
<text x="577.6" y="349">±2</text>
</g>
<g font-size="2.4">
<text x="7.7" y="382.7" transform="rotate(-90 7.7 382.7)">Uploading\2022-23\P23Y5\P23Y5B079026.dft</text>
<text x="7.7" y="409.8" transform="rotate(-90 7.7 409.8)">\\srv01043\ExDM</text>
</g>
<g font-size="2.1">
<text x="558.5" y="232.4">UNSPECIFIED TOL.(FAB)</text>
<text x="559.5" y="234.7">FOR ANGULAR IN mm.</text>
<text x="558.6" y="253.9">UNSPECIFIED TOL.(FAB)</text>
<text x="560.7" y="256.3">FOR LINEAR IN mm.</text>
<text x="558.7" y="292.3">UNSPECIFIED TOL.(M/C)</text>
<text x="559.6" y="294.7">FOR ANGULAR IN mm.</text>
<text x="558.7" y="313.7">UNSPECIFIED TOL.(M/C)</text>
<text x="560.6" y="316.1">FOR LINEAR IN mm.</text>
</g>
</svg>
